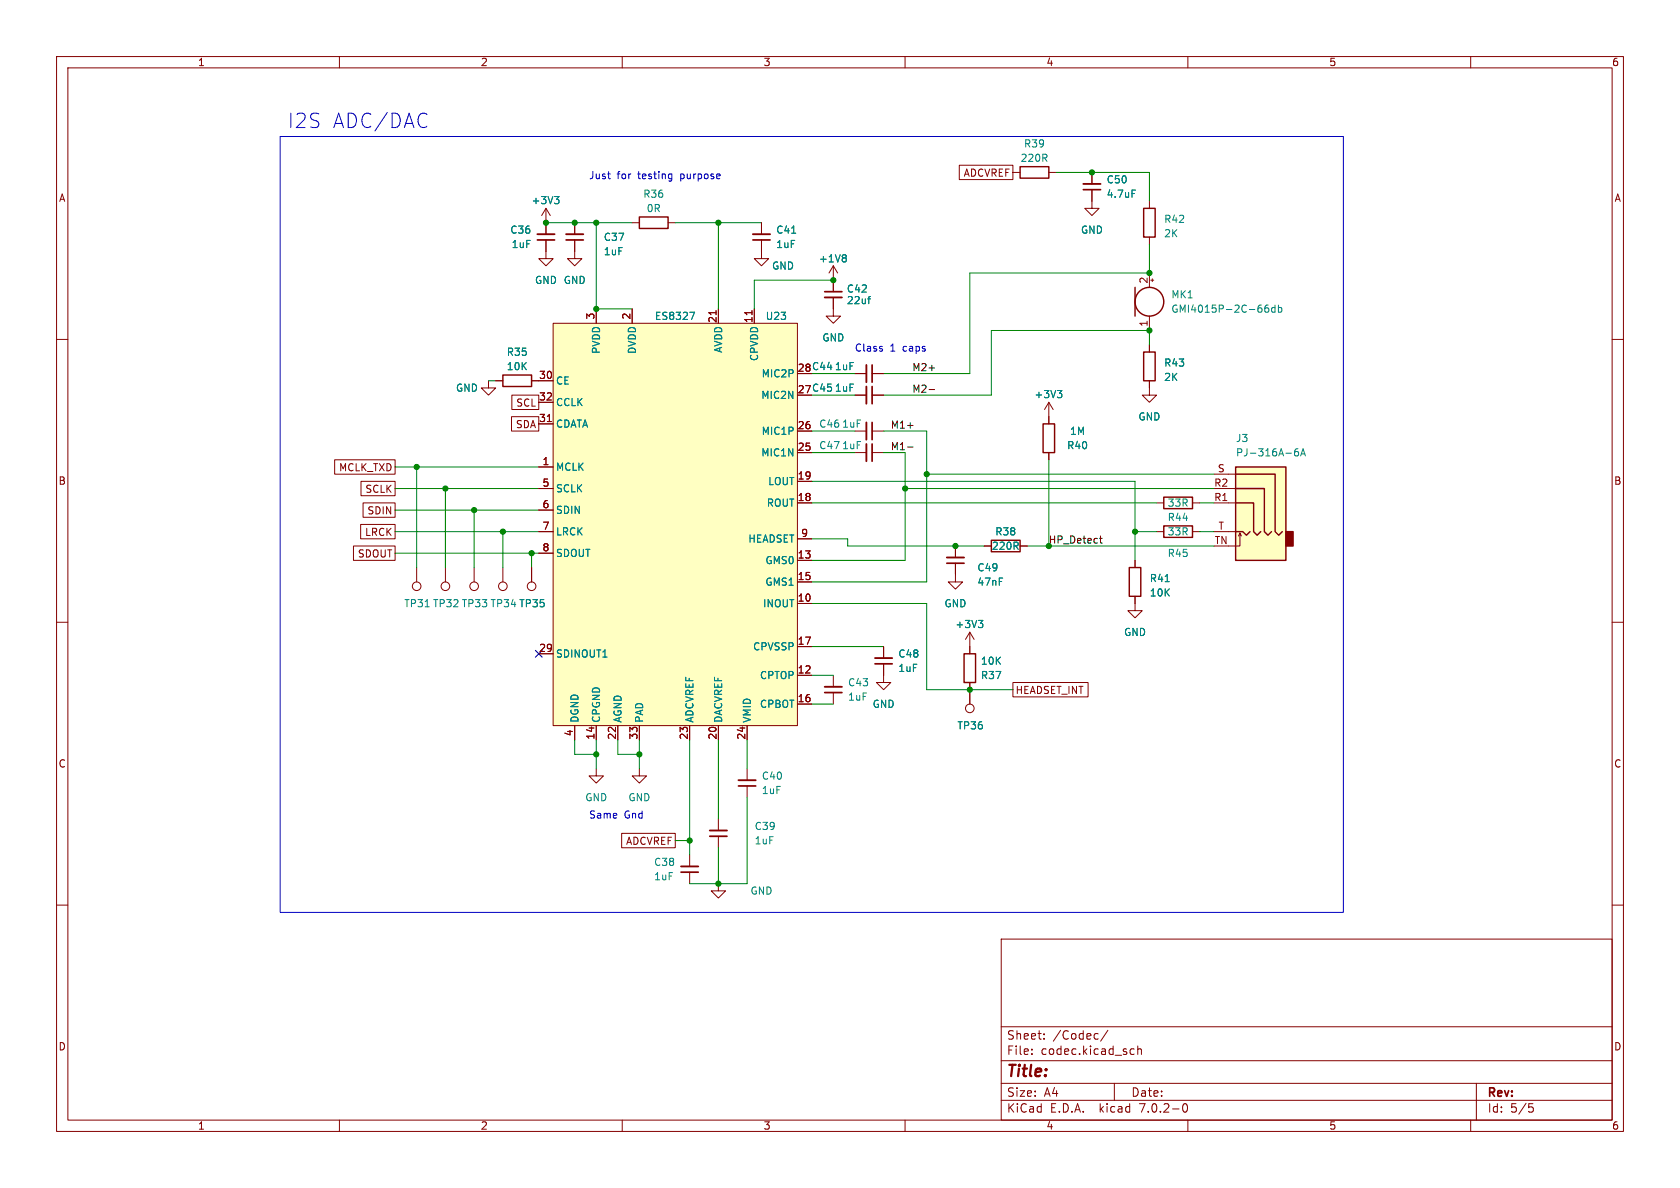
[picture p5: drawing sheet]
<svg xmlns="http://www.w3.org/2000/svg" width="297mm" height="210mm" viewBox="0 0 297 210" stroke-linecap="round" stroke-linejoin="round" font-family="sans-serif">
<g fill="none" stroke="#840000" stroke-width=".18">
<path d="M10 10h277v190h-277zM12 12h273v186h-273zM60 10v2M110 10v2M160 10v2M210 10v2M260 10v2M96.5 36.8l-.7 1.3M96.5 36.8v4.6M96.5 36.8l.8 1.3M101.6 39.4v2M111.8 39.4h1.2"/>
<path d="M118.1 39.4h1.3M134.6 39.4v2M169.6 29.2h9.5v2.6h-9.5zM179.1 30.5h1.2M185.4 30.5h1.3M193 33.5v3.3h1.3l-1.3 1.3-1.2-1.3h1.2M193 30.5v2M203.2 35.6v1.2M10 60h2M96.5 42.4v3.3h-1.3l1.3 1.3 1.3-1.3h-1.3M97.8 57.2h43.2v71.1h-43.2zM101.6 42.4v3.3h1.3l-1.3 1.3-1.3-1.3h1.3"/>
<path d="M105.4 54.6v2.6M111.8 54.6v2.6M126.6 54.9v.7M127 54.6v2.6M132.9 54.9v.7M133.3 54.6v2.6M134.6 42.4v3.3h1.3l-1.3 1.3-1.3-1.3h1.3M147.3 52.6v3.3h1.3l-1.3 1.3-1.3-1.3h1.3M147.3 47v4.6M147.3 47l-.7 1.3M147.3 47l.8 1.3M203.2 41.9v1.3"/>
<path d="M203.2 48.3v2.5M203.2 55.9v2.5M203.5 49.5h.5M203.7 49.3v.5M285 60h2M86.4 67.3v1.3h1.2l-1.2 1.3-1.3-1.3h1.3M87.6 67.3h1.3M90.4 73.7h4.8v2.5h-4.8zM90.5 69.8h4.7v2.6h-4.7zM94 67.3h3.8M95.2 74.9h2.6M95.2 71.1h2.6"/>
<path d="M96.8 74.5h.7M141 76.2h2.5M151.1 76.2h2.1M151.1 69.9h2.1M151.1 66h2.1M154.2 76.2h2M154.2 69.9h2M154.2 66h2M185.4 71.1v3.8M185.4 71.1l-.7 1.3M185.4 71.1l.8 1.3M203.2 67.3v2.6h1.3l-1.3 1.2-1.3-1.2h1.3"/>
<path d="M203.2 61v1.2M59.2 81.3h10.6v2.5h-10.6zM62.5 96.5h7.3v2.6h-7.3zM63.8 92.7h6v2.6h-6zM63.8 85.1h6v2.5h-6zM64.2 88.9h5.6v2.5h-5.6zM95.2 82.6h2.6M95.2 86.4h2.6M95.2 90.2h2.6M95.2 94h2.6M95.2 97.8h2.6M141 99.1h2.5"/>
<path d="M141 88.9h2.5M141 85.1h2.5M141 80h2.5M141 95.3h2.5M151.1 80h2.1M154.2 80h2M168.9 99.6v3.3h1.3l-1.3 1.2-1.3-1.2h1.3M168.9 96.5v2.1M174 96.5h1.3M180.3 96.5h1.3M185.4 80v1.3M200.7 99.1v1.2"/>
<path d="M204.5 88.9h1.2M204.5 94h1.2M210.8 88.9h1.3M210.8 94h1.3M214.6 88.9h3.8M214.6 94h3.8M214.6 83.8h3.8M217.2 86.4h1.2M219.2 94.2l-.3 .5M219.5 94.7l-.3-.5v2.3h-2M10 110h2M73.7 100.3v2.6"/>
<path d="M78.7 100.3v2.6M83.8 100.3v2.6M88.9 100.3v2.6M94 100.3v2.6M95.2 115.6h2.6M141 106.7h2.5M141 119.4h2.5M141 102.9h2.5M141 114.3h2.5M147.3 119.4v2M156.2 117.3v3.4h1.3l-1.3 1.2-1.3-1.2h1.3M156.2 114.3v2"/>
<path d="M171.4 111.8v3.8M171.4 111.8l-.7 1.2M171.4 111.8l.8 1.2M200.7 105.4v2.6h1.2l-1.2 1.2-1.3-1.2h1.3M285 110h2M101.6 128.3v2.5M105.4 135.9v1.3h1.3l-1.3 1.2-1.3-1.2h1.3M105.4 128.3v2.5M109.2 128.3v2.5M113 135.9v1.3h1.3l-1.3 1.2-1.2-1.2h1.2M113 128.3v2.5M121.9 128.3v2.5"/>
<path d="M127 128.3v2.5M132.1 128.3v2.5M132.1 135.9v2M132.1 138.9v2.1M141 124.5h2.5M147.3 122.4v2.1M171.4 120.7v3.8M179.1 120.6h13.3v2.6h-13.3zM10 160h2M109.9 147.3h9.5v2.6h-9.5zM121.9 151.1v2.1M121.9 154.2v2"/>
<path d="M127 156.2v1.3h1.3l-1.3 1.3-1.3-1.3h1.3M127 144.8v2M127 147.8v2.1M285 160h2M177 166h108v32h-108zM60 198v2M110 198v2M160 198v2M177 194.5h108M177 191.5h108M177 187.5h108M177 181.5h108"/>
<path d="M182.4 186.3v.1M182.4 185.5v.1M184.6 183.6v.1M184.6 182.8v.1M194 182.7l.1 .1M194.1 183.6l-.1 .1M195.9 182.1l-1.3 2M197 191.5v3M199.9 186.3h.6M199.9 185.5h.6M201.1 185.5l.3-.1 .3 .1 .1 .9M201.1 184.9v1.5"/>
<path d="M209.2 195.2l.2-.1a.81 .81 0 0 1 .6 .6 .81 .81 0 0 1-.3 .8l-.1 .1a.81 .81 0 0 1-.4-1.4zM210 198v2M260 198v2M261 191.5v6.5M270.3 195.1h.7M270.4 195.7h.4l.3 .3-.2 .5-.5 .1"/>
<circle cx="73.7" cy="103.6" r=".76"/>
<circle cx="78.7" cy="103.6" r=".76"/>
<circle cx="83.8" cy="103.6" r=".76"/>
<circle cx="88.9" cy="103.6" r=".76"/>
<circle cx="94" cy="103.6" r=".76"/>
<circle cx="171.4" cy="125.2" r=".76"/>
</g>
<g fill="none" stroke="#840000" stroke-width=".33">
<path d="M191.5 32.5h3.1M95 41.4h3M100.1 41.4h3M133.1 41.4h3M145.8 52.6h3M153.2 64.5v3.1M153.2 68.3v3.1M153.2 74.7v3M153.2 78.5v3M167.4 98.6h3M154.7 116.3h3M130.6 137.9h3"/>
<path d="M145.8 121.4h3M120.4 153.2h3M125.5 146.8h3"/>
</g>
<g fill="none" stroke="#840000" stroke-width=".3">
<path d="M191.5 33.5h3.1M95 42.4h3M100.1 42.4h3M133.1 42.4h3M145.8 51.6h3M154.2 64.5v3.1M154.2 68.3v3.1M154.2 74.7v3M154.2 78.5v3M167.4 99.6h3M154.7 117.3h3M130.6 138.9h3"/>
<path d="M145.8 122.4h3M120.4 154.2h3M125.5 147.8h3"/>
</g>
<g fill="none" stroke="#008484" stroke-width=".18">
<path d="M98 34.7h.8l-.4 .5M98.6 35.2l.2 .3v.3l-.2 .2M200.1 33.6h.6M122 55.2h.8l-.5 1.3M149.4 45l.2 .3-.2 .3 .2 .2v.3l-.2 .2M153.4 52.8h.5M153.9 52.4l-.3 .1M224.2 53.9l-.4 .1a.86 .86 0 0 0 0 1.2l.5-.1v-.4l-.2-.3h-.3l-.2 .3M225.4 54.4h-.4l-.2 .2 .1 .5h.5M225.4 53.9v1.3M226 54.4h.4l.2 .2-.1 .5h-.5M226 53.9v1.3"/>
<path d="M186.9 69h.8l-.4 .5M187.5 69.5l.2 .3v.3l-.2 .2M229.5 79.3l-.4 .1a.86 .86 0 0 0 0 1.2l.4-.1 .1-.4-.3-.3h-.2l-.2 .3M229.9 80.6l.5-1.3 .4 1.3M230.1 80.2h.6M173 109.7h.7l-.4 .5M173.5 110.2l.2 .2v.3l-.2 .2"/>
</g>
<g fill="#ffffc2" stroke="#ffffc2" stroke-width=".18">
<path d="M97.8 57.2h43.2v71.1h-43.2z"/>
<path d="M218.4 82.6h8.9v16.5h-8.9z"/>
</g>
<g fill="none" stroke="#840000" stroke-width=".25">
<path d="M113 38.4h5.1v2h-5.1zM180.3 29.5h5.1v2h-5.1zM202.2 36.8h2v5.1h-2zM200.7 50.8v5.1M88.9 66.3h5.1v2h-5.1zM184.4 74.9h2v5.1h-2zM202.2 62.2h2v5.1h-2zM175.3 95.5h5v2h-5zM205.7 87.9h5.1v2h-5.1zM205.7 93h5.1v2h-5.1zM218.4 82.6h8.9v16.5h-8.9zM218.4 94h1.3l.6 .6 .7-.6"/>
<path d="M218.4 88.9h3.2v5.1l.6 .6 .7-.6M218.4 86.4h5.1v7.6l.7 .6 .6-.6M218.4 83.8h7v10.2l.7 .6 .6-.6M170.4 115.6h2.1v5.1h-2.1zM199.6 100.3h2.1v5.1h-2.1z"/>
<circle cx="203.2" cy="53.3" r="2.54"/>
</g>
<path d="M227.3 94h1.3v2.5h-1.3z" fill="#840000" stroke="#840000" stroke-width=".25"/>
<path d="M160.4 79h1M164.3 68.9h.9M194.4 95.2h.5M194.6 95.8l.3 .2" fill="none" stroke="#000" stroke-width=".18"/>
<path d="M49.5 24.1h188v137.2h-188zM118.4 30.7l.4 .1M118.8 30.7v1.1l-.3 .2M118.8 31.5l-.4 .1" fill="none" stroke="#0000c2" stroke-width=".18"/>
<g fill="none" stroke="#008400" stroke-width=".18">
<path d="M96.5 39.4h15.3M105.4 39.4v15.2h6.4M119.4 39.4h15.2M127 39.4v15.2M186.7 30.5h16.5v5.1M147.3 49.5h-14v5.1M203.2 43.2v5.1h-31.8v17.7h-15.2M86.4 67.3h1.2M143.5 69.9h7.6M143.5 76.2h7.6M143.5 66h7.6M156.2 76.2h7.6v26.7h-20.3"/>
<path d="M203.2 61v-2.6h-27.9v11.5h-19.1M69.8 86.4h25.4M69.8 94h25.4M69.8 82.6h25.4M69.8 90.2h25.4M69.8 97.8h25.4M73.7 82.6v17.7M78.7 86.4v13.9M83.8 90.2v10.1M88.9 94v6.3M94 97.8v2.5M143.5 85.1h57.2v14"/>
<path d="M143.5 95.3h6.4v1.2h24.1M143.5 88.9h61M143.5 80h7.6M156.2 80h3.8v19.1h-16.5M160 86.4h54.6M163.8 83.8h50.8M181.6 96.5h33M185.4 81.3v15.2M200.7 94h3.8M212.1 94h2.5M212.1 88.9h2.5M143.5 106.7h20.3v15.2h15.3"/>
<path d="M143.5 119.4h3.8M143.5 114.3h12.7M101.6 130.8v2.6h3.8M105.4 130.8v5.1M109.2 130.8v2.6h3.8M113 130.8v5.1M121.9 130.8v20.3M127 130.8v14M132.1 130.8v5.1M143.5 124.5h3.8M119.4 148.6h2.5M127 149.9v6.3"/>
<path d="M132.1 141v15.2h-10.2"/>
</g>
<path d="M94.6 115l1.3 1.2M95.9 115l-1.3 1.2" fill="none" stroke="#000084" stroke-width=".18"/>
<g fill="#008400" stroke="#008400" stroke-width=".18">
<circle cx="83.8" cy="90.2" r=".46"/>
<circle cx="94" cy="97.8" r=".46"/>
<circle cx="78.7" cy="86.4" r=".46"/>
<circle cx="105.4" cy="133.4" r=".46"/>
<circle cx="88.9" cy="94" r=".46"/>
<circle cx="73.7" cy="82.6" r=".46"/>
<circle cx="101.6" cy="39.4" r=".46"/>
<circle cx="96.5" cy="39.4" r=".46"/>
<circle cx="105.4" cy="39.4" r=".46"/>
<circle cx="127" cy="39.4" r=".46"/>
<circle cx="163.8" cy="83.8" r=".46"/>
<circle cx="160" cy="86.4" r=".46"/>
<circle cx="105.4" cy="54.6" r=".46"/>
<circle cx="147.3" cy="49.5" r=".46"/>
<circle cx="203.2" cy="48.3" r=".46"/>
<circle cx="168.9" cy="96.5" r=".46"/>
<circle cx="193" cy="30.5" r=".46"/>
<circle cx="200.7" cy="94" r=".46"/>
<circle cx="203.2" cy="58.4" r=".46"/>
<circle cx="121.9" cy="148.6" r=".46"/>
<circle cx="171.4" cy="121.9" r=".46"/>
<circle cx="127" cy="156.2" r=".46"/>
<circle cx="113" cy="133.4" r=".46"/>
</g>
<g font-size="3.5" fill="#0000c2">
<text x="50.8" y="22.9">I2S</text>
<text x="58.7" y="22.9">ADC/DAC</text>
</g>
<text font-size="2.8" fill="#840000" x="178" y="190.8">Title:</text>
<g font-size="2.1" fill="#840000">
<text x="178" y="183.9">Sheet:</text>
<text x="186.2" y="183.9">/Codec/</text>
<text x="178" y="186.6">File:</text>
<text x="184" y="186.6">codec.kicad_sch</text>
<text x="178" y="196.8">KiCad</text>
<text x="178" y="194">Size:</text>
<text x="184.6" y="194">A4</text>
<text x="185.7" y="196.8">E.D.A.</text>
<text x="194.4" y="196.8">kicad</text>
<text x="200" y="194">Date:</text>
<text x="201.5" y="196.8">7.0.2-0</text>
<text x="263" y="194.2">Rev:</text>
<text x="263" y="196.8">Id:</text>
<text x="267" y="196.8">5/5</text>
</g>
<g font-size="1.8" fill="#840000">
<text x="35" y="11.8">1</text>
<text x="85" y="11.8">2</text>
<text x="135" y="11.8">3</text>
<text x="185" y="11.8">4</text>
<text x="235" y="11.8">5</text>
<text x="285" y="11.8">6</text>
<text x="10.4" y="35.8">A</text>
<text x="170.2" y="31.4">ADCVREF</text>
<text x="285.4" y="35.8">A</text>
<text x="202.9" y="50.2" transform="rotate(-90 202.9 50.2)">2</text>
<text x="105.2" y="56.5" transform="rotate(-90 105.2 56.5)">3</text>
<text x="111.5" y="56.5" transform="rotate(-90 111.5 56.5)">2</text>
<text x="126.7" y="57.2" transform="rotate(-90 126.7 57.2)">21</text>
<text x="133.1" y="57.2" transform="rotate(-90 133.1 57.2)">11</text>
<text x="202.9" y="57.8" transform="rotate(-90 202.9 57.8)">1</text>
<text x="141" y="65.8">28 C44</text>
<text x="95.2" y="67.1">30</text>
<text x="95.2" y="70.9">32</text>
<text x="141" y="69.6">27 C45</text>
<text x="91.1" y="75.8">SDA</text>
<text x="91.1" y="72">SCL</text>
<text x="95.2" y="74.7">31</text>
<text x="141" y="75.9">26</text>
<text x="59.8" y="83.5">MCLK_TXD</text>
<text x="95.9" y="82.3">1</text>
<text x="141" y="79.8">25</text>
<text x="215.2" y="83.6">S</text>
<text x="10.3" y="85.8">B</text>
<text x="64.5" y="87.3">SCLK</text>
<text x="95.9" y="86.1">5</text>
<text x="95.9" y="89.9">6</text>
<text x="141" y="88.6">18</text>
<text x="141" y="84.8">19</text>
<text x="214.6" y="88.6">R1</text>
<text x="214.6" y="86.1">R2</text>
<text x="285.3" y="85.8">B</text>
<text x="64.4" y="94.9">LRCK</text>
<text x="64.8" y="91.1">SDIN</text>
<text x="95.9" y="93.7">7</text>
<text x="141.6" y="95">9</text>
<text x="215.4" y="93.7">T</text>
<text x="63.1" y="98.7">SDOUT</text>
<text x="95.9" y="97.5">8</text>
<text x="141" y="98.8">13</text>
<text x="214.7" y="96.3">TN</text>
<text x="141" y="106.4">10</text>
<text x="141" y="102.6">15</text>
<text x="95.2" y="115.3">29</text>
<text x="141" y="119.1">12</text>
<text x="141" y="114">17</text>
<text x="141" y="124.2">16</text>
<text x="179.5" y="122.8">HEADSET_INT</text>
<text x="101.3" y="130.2" transform="rotate(-90 101.3 130.2)">4</text>
<text x="105.2" y="130.8" transform="rotate(-90 105.2 130.8)">14</text>
<text x="109" y="130.8" transform="rotate(-90 109 130.8)">22</text>
<text x="112.8" y="130.8" transform="rotate(-90 112.8 130.8)">33</text>
<text x="121.7" y="130.8" transform="rotate(-90 121.7 130.8)">23</text>
<text x="126.7" y="130.8" transform="rotate(-90 126.7 130.8)">20</text>
<text x="131.8" y="130.8" transform="rotate(-90 131.8 130.8)">24</text>
<text x="10.3" y="135.8">C</text>
<text x="285.3" y="135.8">C</text>
<text x="110.6" y="149.5">ADCVREF</text>
<text x="10.3" y="185.8">D</text>
<text x="285.3" y="185.8">D</text>
<text x="35" y="199.8">1</text>
<text x="85" y="199.8">2</text>
<text x="135" y="199.8">3</text>
<text x="185" y="199.8">4</text>
<text x="235" y="199.8">5</text>
<text x="285" y="199.8">6</text>
</g>
<g font-size="1.8" fill="#008484">
<text x="180.4" y="28.8">220R</text>
<text x="181" y="26.2">R39</text>
<text x="113.7" y="35.1">R36</text>
<text x="195.6" y="32.6">C50</text>
<text x="195.6" y="35.1">4.7uF</text>
<text x="90.2" y="41.5">C36</text>
<text x="93.9" y="36.3">+3V3</text>
<text x="114.3" y="37.7">0R</text>
<text x="137.2" y="41.5">C41</text>
<text x="191" y="41.5">GND</text>
<text x="205.7" y="39.6">R42</text>
<text x="90.4" y="44">1uF</text>
<text x="106.7" y="42.7">C37</text>
<text x="106.7" y="45.3">1uF</text>
<text x="136.4" y="47.8">GND</text>
<text x="137.2" y="44">1uF</text>
<text x="144.7" y="46.5">+1V8</text>
<text x="205.7" y="42.1">2K</text>
<text x="94.5" y="50.4">GND GND</text>
<text x="149.7" y="51.9">C42</text>
<text x="149.7" y="53.9">22uf</text>
<text x="207" y="52.9">MK1</text>
<text x="115.7" y="56.7">ES8327</text>
<text x="135.3" y="56.7">U23</text>
<text x="207" y="55.4">GMI4015P-2C-66db</text>
<text x="89.5" y="63.1">R35</text>
<text x="89.5" y="65.6">10K</text>
<text x="106.2" y="62.7" transform="rotate(-90 106.2 62.7)">PVDD</text>
<text x="112.6" y="62.7" transform="rotate(-90 112.6 62.7)">DVDD</text>
<text x="127.8" y="62.5" transform="rotate(-90 127.8 62.5)">AVDD</text>
<text x="134.2" y="64" transform="rotate(-90 134.2 64)">CPVDD</text>
<text x="145.3" y="60.5">GND</text>
<text x="147.5" y="65.6">1uF</text>
<text x="205.7" y="65">R43</text>
<text x="80.6" y="69.4">GND</text>
<text x="98.3" y="68.1">CE</text>
<text x="98.3" y="71.9">CCLK</text>
<text x="134.5" y="70.7">MIC2N</text>
<text x="134.5" y="66.9">MIC2P</text>
<text x="147.5" y="69.4">1uF</text>
<text x="182.8" y="70.5">+3V3</text>
<text x="205.7" y="67.5">2K</text>
<text x="98.3" y="75.8">CDATA</text>
<text x="134.5" y="77">MIC1P</text>
<text x="144.8" y="75.8">C46</text>
<text x="148.8" y="75.8">1uF</text>
<text x="189.1" y="77">1M</text>
<text x="201.2" y="74.5">GND</text>
<text x="98.3" y="83.4">MCLK</text>
<text x="134.5" y="80.8">MIC1N</text>
<text x="144.8" y="79.6">C47</text>
<text x="148.8" y="79.6">1uF</text>
<text x="188.6" y="79.6">R40</text>
<text x="218.4" y="78.3">J3</text>
<text x="218.4" y="80.8">PJ-316A-6A</text>
<text x="98.3" y="87.2">SCLK</text>
<text x="135.4" y="89.7">ROUT</text>
<text x="135.7" y="85.9">LOUT</text>
<text x="206.4" y="89.7">33R</text>
<text x="98.3" y="91">SDIN</text>
<text x="98.3" y="94.8">LRCK</text>
<text x="175.9" y="94.8">R38</text>
<text x="206.4" y="92.3">R44</text>
<text x="206.4" y="94.8">33R</text>
<text x="98.3" y="98.6">SDOUT</text>
<text x="132.2" y="96.1">HEADSET</text>
<text x="135.2" y="99.9">GMS0</text>
<text x="172.7" y="101.2">C49</text>
<text x="175.3" y="97.3">220R</text>
<text x="206.4" y="98.6">R45</text>
<text x="71.4" y="107.5">TP31 TP32 TP33 TP34 TP35</text>
<text x="91.7" y="107.5">TP35</text>
<text x="134.8" y="107.5">INOUT</text>
<text x="135.2" y="103.7">GMS1</text>
<text x="166.9" y="107.5">GND</text>
<text x="172.7" y="103.7">47nF</text>
<text x="203.2" y="103.1">R41</text>
<text x="203.2" y="105.6">10K</text>
<text x="168.8" y="111.2">+3V3</text>
<text x="198.7" y="112.6">GND</text>
<text x="98.3" y="116.4">SDINOUT1</text>
<text x="133" y="115.1">CPVSSP</text>
<text x="158.8" y="116.4">C48</text>
<text x="158.8" y="118.9">1uF</text>
<text x="173.4" y="117.7">10K</text>
<text x="134.2" y="120.2">CPTOP</text>
<text x="134.2" y="125.3">CPBOT</text>
<text x="149.9" y="121.5">C43</text>
<text x="149.9" y="124">1uF</text>
<text x="154.2" y="125.3">GND</text>
<text x="173.4" y="120.2">R37</text>
<text x="102.4" y="127.8" transform="rotate(-90 102.4 127.8)">DGND</text>
<text x="106.2" y="127.8" transform="rotate(-90 106.2 127.8)">CPGND</text>
<text x="110" y="127.8" transform="rotate(-90 110 127.8)">AGND</text>
<text x="113.9" y="127.8" transform="rotate(-90 113.9 127.8)">PAD</text>
<text x="122.7" y="127.8" transform="rotate(-90 122.7 127.8)">ADCVREF</text>
<text x="127.8" y="127.8" transform="rotate(-90 127.8 127.8)">DACVREF</text>
<text x="132.9" y="127.8" transform="rotate(-90 132.9 127.8)">VMID</text>
<text x="169.2" y="129.1">TP36</text>
<text x="134.6" y="138">C40</text>
<text x="103.4" y="141.8">GND</text>
<text x="111" y="141.8">GND</text>
<text x="134.6" y="140.5">1uF</text>
<text x="133.4" y="146.9">C39</text>
<text x="133.4" y="149.4">1uF</text>
<text x="115.6" y="153.2">C38</text>
<text x="115.6" y="155.8">1uF</text>
<text x="132.6" y="158.3">GND</text>
</g>
<g font-size="1.8" fill="#0000c2">
<text x="104.1" y="31.8">Just</text>
<text x="109.1" y="31.8">for</text>
<text x="112.9" y="31.8">testing</text>
<text x="120.4" y="31.8">purpose</text>
<text x="151.1" y="62.2">Class</text>
<text x="157.4" y="62.2">1</text>
<text x="159.7" y="62.2">caps</text>
<text x="104.1" y="144.8">Same</text>
<text x="110.4" y="144.8">Gnd</text>
</g>
<g font-size="1.8">
<text x="161.3" y="65.7">M2+</text>
<text x="161.3" y="69.5">M2-</text>
<text x="157.5" y="75.9">M1+</text>
<text x="157.5" y="79.7">M1-</text>
</g>
<text font-size="1.8" fill="#008400" x="185.4" y="96.2">HP_Detect</text>
</svg>
